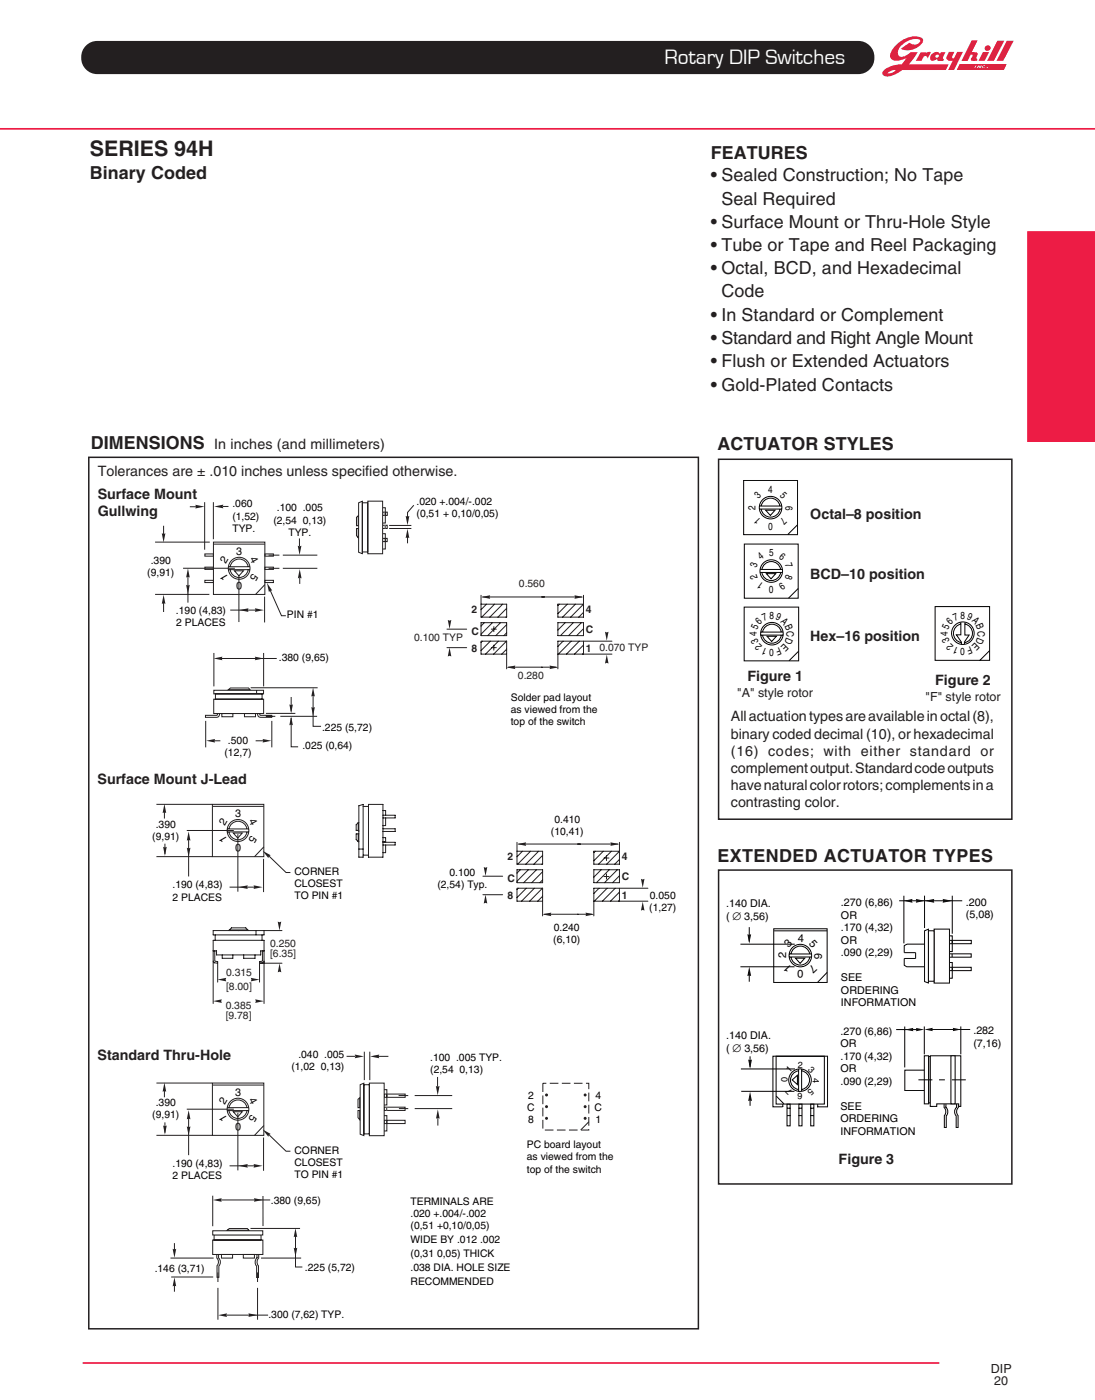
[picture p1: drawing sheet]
<svg xmlns="http://www.w3.org/2000/svg" width="216mm" height="276mm" viewBox="0 0 216 276" stroke-linecap="round" stroke-linejoin="round" font-family="sans-serif">
<g fill="#db1e3d">
<path d="M193.8 10.3h1.2l-.8 1.7h-1.3z"/>
<path d="M196.7 8h1.3l-2 4h-1.4z"/>
<path d="M198.5 8h1.4l-2.1 4h-1.3z"/>
<path d="M191.6 8h1.2l-1.2 2.3h.1a.68 .68 0 0 1 1 .5l-.1 .4a.46 .46 0 0 0 .1 .6l-.1 .2h-1.1l-.1-.3 .3-.5v-.4a.45 .45 0 0 0-.6 .5l-.3 .7h-1.2z"/>
<path d="M181.5 10.3h1v.2a.71 .71 0 0 1 1-.1l-.6 1.1-.2-.3-.3-.1-.3 .1-.4 .8h-1.1z"/>
<path d="M187.1 10.2h1.1l-.5 1 .2 .3 .3-.1 .5-1.2h1.2l-1.8 3.6h-1.1l.8-1.8h-.7a.65 .65 0 0 1-.5-.7z"/>
<path d="M189.2 12.6l-.6 1.2h9.3l.6-1.2zM192.4 12.9h.1l-.2 .5h-.2zM192.9 12.9h.1l.2 .3 .2-.3h.2l-.3 .5h-.2l-.1-.3-.2 .3h-.2zM193.7 13h.5l.1 .1-.3-.1-.2 .2 .1 .1 .3-.1-.5 .2zM194.6 13.2l.2 .1-.1 .1h-.1z"/>
<path d="M176.9 8.7a2.8 2.8 0 0 0-1.4 2.6 1.17 1.17 0 0 0 1.4 .7l1.9-.6-1 1.3a4.5 4.5 0 0 0-3.8 1.6 .91 .91 0 0 0 1.2 .8l1.2-.4 1.5-.9h8.6l.5-1.1h-7.8l1-1.3 .7-1.1h-1.3l-.9 .6-.7 .3h-.5a1.18 1.18 0 0 1 0-2 3.8 3.8 0 0 1 3.7-1.4l.2 .1a1.23 1.23 0 0 1-2.1 .5l-1.7 1.2a3.4 3.4 0 0 0 4.4-1.5v-.4a3.3 3.3 0 0 0-3.7 0zM174.9 14.5l.2-.2a1.98 1.98 0 0 1 1.5-.5l-.1 .2a1.88 1.88 0 0 1-1.6 .5z"/>
<path d="M183.6 10.8a.79 .79 0 0 0 .1 1.2l1.1-.4 .1 .4h1.1l.1-.3-.2-.4 .5-1h-.9l-.1 .3a1.09 1.09 0 0 0-1.8 .2zM184.4 11a.35 .35 0 0 1 .7 0 .35 .35 0 0 1-.7 0z"/>
<circle cx="194.8" cy="9.5" r=".56"/>
</g>
<path d="M17.1 9.1a2.9 2.9 0 0 1 2.1-.9h150a3.1 3.1 0 0 1 3 3.2 3.1 3.1 0 0 1-3 3.1h-150a3.1 3.1 0 0 1-2.8-2 3.1 3.1 0 0 1 .7-3.4z" fill-rule="evenodd" fill="#231f20"/>
<path d="M17.1 9.1a2.9 2.9 0 0 1 2.1-.9h150a3.1 3.1 0 0 1 3 3.2 3.1 3.1 0 0 1-3 3.1h-150a3.1 3.1 0 0 1-2.8-2 3.1 3.1 0 0 1 .7-3.4z" fill="none" stroke="#231f20" stroke-width=".34"/>
<path d="M202.6 45.7h13.3v41.4h-13.3z" fill-rule="evenodd" fill="#ed1c45" stroke="#ed1c45" stroke-width=".2"/>
<path d="M0 25.4h215.9M16.3 268.9h168.9" fill="none" stroke="#ed1c45" stroke-width=".34"/>
<g fill="none" stroke="#000" stroke-width=".2">
<path d="M184.4 119.7h10.7v10.6h-10.7zM150 125.3h4.4M150 124.7h4.3M154 124.7a1.87 1.87 0 0 0-1.8-1.5 1.87 1.87 0 0 0-1.8 1.5M154 125.3a1.87 1.87 0 0 1-1.8 1.6 1.87 1.87 0 0 1-1.9-1.6M189.4 122.8v2.5h-.8l1 1.4v.5M189.5 123.1a1.87 1.87 0 0 0-1.5 1.9 1.87 1.87 0 0 0 1.5 1.8M190.2 122.8v2.5h.9l-.9 1.4v.4M190.3 123.1a1.87 1.87 0 0 1 1.4 1.9 1.87 1.87 0 0 1-1.5 1.8M195.1 128.4l-1.9 1.9"/>
<circle cx="152.2" cy="125" r="2.22"/>
<circle cx="189.8" cy="124.9" r="2.22"/>
</g>
<path d="M151.2 125.5h1.9l-.9 1.1z" fill="#fff" stroke="#000" stroke-width=".2"/>
<g fill="none" stroke="#000" stroke-width=".2">
<path d="M149.9 112.9h4.4M149.9 112.4h4.3M153.9 112.3a1.87 1.87 0 0 0-1.9-1.5 1.87 1.87 0 0 0-1.8 1.5M153.9 113a1.87 1.87 0 0 1-1.8 1.5 1.87 1.87 0 0 1-1.9-1.5"/>
<circle cx="152.1" cy="112.7" r="2.22"/>
</g>
<path d="M151.1 113.2h1.8l-.9 1z" fill="#fff" stroke="#000" stroke-width=".2"/>
<path d="M146.8 107.3h10.6v10.7h-10.6z" fill="none" stroke="#000" stroke-width=".2"/>
<path d="M146.6 94.8h10.6v10.7h-10.6z" fill="#fff" stroke="#000" stroke-width=".2"/>
<g fill="none" stroke="#000" stroke-width=".2">
<path d="M149.8 99.8h4.2M153.8 99.8a1.87 1.87 0 0 0-1.9-1.5 1.87 1.87 0 0 0-1.8 1.5M146.7 119.8h10.8v10.6h-10.8zM149.7 100.4h4.4M153.8 100.5a1.87 1.87 0 0 1-1.9 1.5 1.87 1.87 0 0 1-1.8-1.5M157.2 103.5l-1.9 2M157.4 116.1l-1.9 1.9M157.5 128.5l-1.9 1.9"/>
<circle cx="151.9" cy="100.2" r="2.22"/>
</g>
<path d="M151 100.7h1.8l-.9 1z" fill="#fff" stroke="#000" stroke-width=".2"/>
<path d="M41.9 213.7h10.1v10.3h-10.1z" fill="#fff"/>
<g fill="none" stroke="#231f20" stroke-width=".2">
<path d="M41.9 213.7h10.1v10.3h-10.1zM44.8 219.1h4.3M44.8 218.5h4.2M48.7 218.5a1.8 1.8 0 0 0-1.8-1.5 1.8 1.8 0 0 0-1.8 1.5M48.7 219.1a1.8 1.8 0 0 1-1.8 1.6 1.8 1.8 0 0 1-1.8-1.6"/>
<circle cx="46.9" cy="218.8" r="2.15"/>
</g>
<path d="M46 219.4h1.8l-.9 .9z" fill="#fff"/>
<path d="M46 219.4h1.8l-.9 .9z" fill="none" stroke="#231f20" stroke-width=".2"/>
<path d="M107 213.7h9.1v9.3h-9.1z" fill="none" stroke="#231f20" stroke-width=".2" stroke-dasharray="1.7 .7 1.7 .7 1.7 .7" stroke-linecap="butt"/>
<g fill="#231f20">
<circle cx="115.4" cy="216" r=".29"/>
<circle cx="115.4" cy="218.3" r=".29"/>
<circle cx="115.4" cy="220.7" r=".29"/>
<circle cx="107.8" cy="216" r=".29"/>
<circle cx="107.8" cy="218.3" r=".29"/>
<circle cx="107.8" cy="220.7" r=".29"/>
</g>
<path d="M116.1 221.3l-1.6 1.7" fill="none" stroke="#231f20" stroke-width=".2"/>
<path d="M80 101.8l.3 .1 .4-.1-.4 1.8z" fill="#231f20"/>
<path d="M75.4 103.6h.9v.7h-.9z" fill="#fff"/>
<path d="M75.4 103.6h.9v.7h-.9z" fill="none" stroke="#231f20" stroke-width=".2"/>
<path d="M75.9 103.6v.7z" fill="#fff"/>
<path d="M75.9 103.6v.7" fill="none" stroke="#231f20" stroke-width=".2"/>
<path d="M75.4 106.2h.9v.7h-.9z" fill="#fff"/>
<path d="M75.4 106.2h.9v.7h-.9zM76 106.2v.6" fill="none" stroke="#231f20" stroke-width=".2"/>
<path d="M75.5 101h.9v.7h-.9z" fill="#fff"/>
<path d="M75.5 101h.9v.7h-.9z" fill="none" stroke="#231f20" stroke-width=".2"/>
<path d="M76 101.1v.6z" fill="#fff"/>
<path d="M75.3 105.3h.7v3h-.7zM75.3 100.2h.7v3h-.7zM76 101.1v.6" fill="none" stroke="#231f20" stroke-width=".2"/>
<path d="M72.5 98.9h2.9v10.4h-2.9z" fill="#fff"/>
<g fill="none" stroke="#231f20" stroke-width=".2">
<path d="M70.7 99.2l.7-.3v10.3l-.7-.2zM71.4 99.2h1.1v9.7h-1.1zM72.5 98.9h2.9v10.4h-2.9zM81.6 99.7l-1.2 1.4v1.5M53 112.1h2.1M53 109.5h2.1M55.8 112.1h6.8M55.8 109.5h6.8M59 106.2v1.6M59.1 114v1.2M76.7 103.7h4.4M76.7 104.3h4.4"/>
<path d="M80.4 105.8v1.4"/>
</g>
<g fill="#231f20">
<path d="M59.1 112.3l.4 1.8-.4-.1-.4 .1z"/>
<path d="M58.7 107.7l.4 .1 .3-.1-.3 1.8z"/>
<path d="M80.3 104.3l.4 1.9-.4-.2-.3 .2z"/>
</g>
<g fill="none" stroke="#231f20" stroke-width=".2">
<path d="M42.1 138h9.9v2.8h-9.9zM42.2 136.2h9.8v.7h-9.8zM42.2 128.8v6.6M42.5 136.9h9.2v1.1h-9.2zM50.6 136.2v.7M52 128.8v6.6M57.4 137.5v2.9M42.9 140.8l-.1 .3h-.1h-2.2v.4h2.4l.3-.4 .1-.3M43.7 140.8h2.2v.6h-2.2zM48.2 140.8h2.2v.6h-2.2zM51.2 140.8l.1 .3h.1h2.2v.4h-2.2a.6 .6 0 0 1-.6-.7M52.4 141.3h1.9"/>
<path d="M52.4 140.8h5.8M55.3 141.3h7.2M57.4 141.7v5.6h1.4"/>
</g>
<g fill="#231f20">
<path d="M57.4 141.3l.3 1.8-.3-.1-.4 .1z"/>
<path d="M57.1 139l.3 .1 .4-.1-.4 1.8z"/>
</g>
<path d="M43 129.9h11.6" fill="none" stroke="#231f20" stroke-width=".2"/>
<g fill="#231f20">
<path d="M42.1 129.9l1.7-.3-.1 .3 .1 .4z"/>
<path d="M50.2 129.6l1.8 .3-1.8 .4 .2-.4z"/>
</g>
<path d="M42.1 107h10.1v10.3h-10.1z" fill="#fff"/>
<path d="M30.6 107h10.8M30.6 117.3h10.7M32.3 103.7v2.1M32.3 118.6v2.2M37.1 113.4v5.5M42.1 107h10.1v10.3h-10.1zM47.1 112.8v9.9M52.2 117.7v5.1M52.2 115.4l-1.8 1.9" fill="none" stroke="#231f20" stroke-width=".2"/>
<g fill="#231f20">
<path d="M50.3 120l1.7 .4-1.7 .3 .1-.3z"/>
<path d="M47.2 120.4l1.8-.4-.2 .4 .2 .3z"/>
<path d="M37.1 112.1l.3 1.8-.3-.1-.4 .1z"/>
<path d="M36.7 115.4l.4 .1 .3-.1-.3 1.8z"/>
<path d="M32.3 117.3l.3 1.9-.3-.2-.4 .2z"/>
<path d="M31.9 105.2l.4 .2 .3-.2-.3 1.8z"/>
</g>
<path d="M42.2 107.4h10M53.1 116.2l2.4 5.3h.9" fill="none" stroke="#231f20" stroke-width=".2"/>
<path d="M52.6 115l1.1 1.5h-.4l-.3 .3z" fill="#231f20"/>
<path d="M40.6 142.2v5.3M53.6 142.2v5.3" fill="none" stroke="#231f20" stroke-width=".2"/>
<g fill="#231f20">
<path d="M40.7 146.2l1.7-.4-.1 .4 .1 .3z"/>
<path d="M51.8 145.8l1.7 .4-1.7 .3 .1-.3z"/>
</g>
<path d="M37.4 100h1.3M40.4 99.1v9.4M42.1 99.1v7.3M43.9 99.9h1.1M40.4 109.3h1.7v.4h-1.7zM40.4 111.9h1.7v.4h-1.7zM40.4 114.5h1.7v.4h-1.7zM52.2 109.3h1.7v.4h-1.7zM52.2 111.9h1.7v.4h-1.7zM52.2 114.5h1.7v.4h-1.7zM45.4 120.4h5.4" fill="none" stroke="#231f20" stroke-width=".2"/>
<g fill="#231f20">
<path d="M42.2 99.9l1.8-.3-.1 .3 .1 .4z"/>
<path d="M38.5 99.6l1.8 .4-1.8 .3 .2-.3z"/>
</g>
<path d="M42 146.2h1.4M50.4 146.2h2.1" fill="none" stroke="#231f20" stroke-width=".2"/>
<path d="M75.7 218.5h4.2v.6h-4.2z" fill="#fff"/>
<path d="M75.7 218.5h4.2v.6h-4.2z" fill="none" stroke="#231f20" stroke-width=".2"/>
<path d="M76.3 218.5v.6z" fill="#fff"/>
<path d="M76.2 218.5v.6" fill="none" stroke="#231f20" stroke-width=".2"/>
<path d="M75.7 221h4.2v.7h-4.2z" fill="#fff"/>
<path d="M75.7 221h4.2v.7h-4.2zM76.3 221v.7" fill="none" stroke="#231f20" stroke-width=".2"/>
<path d="M75.8 215.9h4.1v.6h-4.1z" fill="#fff"/>
<path d="M75.8 215.9h4.1v.6h-4.1z" fill="none" stroke="#231f20" stroke-width=".2"/>
<path d="M76.3 215.9v.6z" fill="#fff"/>
<path d="M75.6 215h.7v3h-.7zM76.3 215.9v.6M75.6 220.1h.7v3h-.7z" fill="none" stroke="#231f20" stroke-width=".2"/>
<path d="M72.8 213.7h2.9v10.4h-2.9z" fill="#fff"/>
<path d="M68.3 208.4h1.7M71 214l.7-.3v10.4l-.7-.3zM71.7 214h1.1v9.7h-1.1zM72.8 213.7h2.9v10.4h-2.9zM72.9 207.5v5.6M73.7 208.4h2.9" fill="none" stroke="#231f20" stroke-width=".2"/>
<g fill="#231f20">
<path d="M73 208.4l1.8-.3-.2 .3 .2 .4z"/>
<path d="M69.9 208.1l1.9 .3-1.9 .4 .2-.4z"/>
</g>
<path d="M30.8 213.7h11M32.4 214.9v1.6M36.8 218.8h9.3M46.9 219.6v11.3M71.8 207.5v5.6M30.8 224h11M32.5 221.5v2M52 224.4v6.6M52 222.1l-1.8 1.9" fill="none" stroke="#231f20" stroke-width=".2"/>
<g fill="#231f20">
<path d="M36.8 222.3l.4 .1 .3-.1-.3 1.8z"/>
<path d="M32.4 213.6l.4 1.8-.4-.1-.3 .1z"/>
<path d="M32.2 222.1l.3 .1 .4-.1-.4 1.8z"/>
</g>
<path d="M41.9 214.1h10.1M52.8 223.7l3.6 3.4h.9" fill="none" stroke="#231f20" stroke-width=".2"/>
<path d="M51.8 222.8l1.6 .9-.4 .2-.1 .4z" fill="#231f20"/>
<path d="M41.9 244.7h9.9v2.8h-9.9zM42.2 243.6h9.3v1.1h-9.3z" fill="none" stroke="#231f20" stroke-width=".2"/>
<path d="M41.9 242.8h9.9v.9h-9.9z" fill="#fff"/>
<path d="M41.9 235.9v6M51.8 236l.1 5.9M41.9 242.8h9.9v.9h-9.9zM48 247.5h2.2v.7h-2.2z" fill="none" stroke="#231f20" stroke-width=".2"/>
<path d="M42 236.8l1.7-.4-.1 .4 .1 .3z" fill="#231f20"/>
<path d="M42.7 247.5v.7a1.07 1.07 0 0 1 .1 1.5v2.3h.4v-2.2a1.08 1.08 0 0 0-.1-1.6v-.7M43.7 247.5h2.2v.7h-2.2zM50.7 247.5v.7a1.13 1.13 0 0 0-.1 1.6v2.2h.4v-2.2a1.11 1.11 0 0 1 0-1.6v-.7" fill="none" stroke="#231f20" stroke-width=".2"/>
<path d="M50.1 236.4l1.7 .4-1.7 .3 .1-.3z" fill="#231f20"/>
<path d="M43.6 236.8h9.7" fill="none" stroke="#231f20" stroke-width=".2"/>
<g fill="#231f20">
<path d="M34 246.4l.4 .1 .3-.1-.3 1.8z"/>
<path d="M43 259.5l1.8-.4-.2 .4 .2 .3z"/>
<path d="M49 259.1l1.7 .4-1.7 .3 .1-.3z"/>
</g>
<path d="M33.6 248.2h8.5M43 251.1v1.8M43 254.1v6.3M50.8 251.1v1.8M50.8 254.1v6.3M51.5 248.2h7.9" fill="none" stroke="#231f20" stroke-width=".2"/>
<path d="M34.4 252l.3 1.8-.3-.1-.4 .1z" fill="#231f20"/>
<path d="M33.8 252h8.2M44.6 259.5h8.3" fill="none" stroke="#231f20" stroke-width=".2"/>
<path d="M37.2 219l.3 1.8-.3-.1-.4 .1z" fill="#231f20"/>
<path d="M45.3 230h5.2" fill="none" stroke="#231f20" stroke-width=".2"/>
<g fill="#231f20">
<path d="M50 229.7l1.8 .3-1.8 .4 .1-.4z"/>
<path d="M47.1 230l1.8-.3-.2 .3 .2 .4z"/>
</g>
<path d="M37.2 220.4v7.5M34.4 245.3v1.8M34.4 253.1v1.8" fill="none" stroke="#231f20" stroke-width=".2"/>
<path d="M41.9 158.7h10.1v10.3h-10.1z" fill="#fff"/>
<g fill="none" stroke="#231f20" stroke-width=".2">
<path d="M41.9 158.7h10.1v10.3h-10.1zM44.8 164.1h4.3M44.8 163.6h4.2M48.7 163.5a1.8 1.8 0 0 0-1.8-1.5 1.8 1.8 0 0 0-1.8 1.5M48.7 164.2a1.8 1.8 0 0 1-1.8 1.5 1.8 1.8 0 0 1-1.8-1.5"/>
<circle cx="46.9" cy="163.9" r="2.15"/>
</g>
<path d="M46 164.4h1.8l-.9 1z" fill="#fff"/>
<path d="M30.8 158.7h11M32.4 159.9v1.6M30.8 169h11M32.5 166.5v2M36.8 163.9h9.3M46 164.4h1.8l-.9 1zM46.9 164.6v11.3M52 169.5v6.5M52 167.1l-1.8 1.9" fill="none" stroke="#231f20" stroke-width=".2"/>
<g fill="#231f20">
<path d="M36.8 167.3l.4 .1 .3-.1-.3 1.8z"/>
<path d="M32.4 158.6l.4 1.8-.4-.1-.3 .1z"/>
<path d="M32.2 167.1l.3 .1 .4-.1-.4 1.8z"/>
</g>
<path d="M41.9 159.1h10.1M52.8 168.7l3.6 3.5h.9" fill="none" stroke="#231f20" stroke-width=".2"/>
<g fill="#231f20">
<path d="M51.8 167.9l1.6 .8-.4 .2-.1 .4z"/>
<path d="M37.2 164l.3 1.9-.3-.2-.4 .2z"/>
</g>
<path d="M45.3 175h5.2" fill="none" stroke="#231f20" stroke-width=".2"/>
<g fill="#231f20">
<path d="M50 174.7l1.8 .3-1.8 .4 .1-.4z"/>
<path d="M47.1 175l1.8-.3-.2 .3 .2 .4z"/>
</g>
<path d="M37.2 165.4v7.5M78.6 216.2h1.9M78.7 218.7h1.8M81.8 218.7h7.4M81.8 216.2h7.4M86.3 212.5v1.9M86.3 220.6v1.5" fill="none" stroke="#231f20" stroke-width=".2"/>
<g fill="#231f20">
<path d="M86.3 218.9l.4 1.8-.4-.1-.3 .1z"/>
<path d="M85.9 214.3l.4 .1 .4-.1-.4 1.8z"/>
</g>
<g fill="none" stroke="#231f20" stroke-width=".2">
<path d="M45 112.4h4.3M45.1 111.8h4.1M48.9 111.8a1.8 1.8 0 0 0-1.8-1.5 1.8 1.8 0 0 0-1.7 1.5M48.9 112.4a1.8 1.8 0 0 1-1.7 1.5 1.8 1.8 0 0 1-1.8-1.5"/>
<circle cx="47.2" cy="112.1" r="2.15"/>
</g>
<path d="M46.2 112.6h1.8l-.9 1z" fill="#fff"/>
<path d="M36.1 112.1h10.2M46.2 112.6h1.8l-.9 1zM45 136.1l.4-.4h3.6l.3 .4zM49.4 135.7h13.2M61.7 136.9v6.4h1.6" fill="none" stroke="#231f20" stroke-width=".2"/>
<g fill="#231f20">
<path d="M61.7 135.7l.4 1.7-.4-.1-.3 .1z"/>
<path d="M54.8 181.8l.3 .2 .4-.2-.4 1.8z"/>
<path d="M55.1 190.1l.4 1.7-.4-.1-.3 .1z"/>
<path d="M42 197.5l1.7-.3-.1 .3 .1 .4z"/>
<path d="M50.3 197.2l1.8 .3-1.8 .4 .2-.4z"/>
<path d="M42.9 193.3l1.7-.4-.1 .4 .1 .3z"/>
<path d="M49.4 192.9l1.8 .4-1.8 .3 .2-.3z"/>
<path d="M61.4 139.5l.3 .2 .4-.2-.4 1.8z"/>
</g>
<path d="M70.3 102.1l.3-.3v1.9h-.3zM70.3 104.3h.3v1.8l-.3-.4zM70.6 216.9l.3-.3v2h-.3zM70.6 219.1h.3v1.8l-.3-.4zM44.8 242.7l.4-.3h3.6l.3 .3zM49.4 242.4h9.8M58.3 243.6v6.4h1.3" fill="none" stroke="#231f20" stroke-width=".2"/>
<g fill="#231f20">
<path d="M58.3 242.3l.3 1.8-.3-.1-.4 .1z"/>
<path d="M57.9 246.2l.4 .1 .3-.1-.3 1.8z"/>
</g>
<g fill="none" stroke="#231f20" stroke-width=".2">
<path d="M94.8 119.2h5.1v2.6h-5.1zM94.8 117.5v1.6M95.2 117.8h19.5M95.9 119.2l-1.1 1.1M97.5 119.2l-2.5 2.6M99.1 119.2l-2.5 2.6M110 119.2h5v2.6h-5zM110.3 119.2l-.3 .3M111.9 119.2l-1.9 1.9M113.5 119.2l-2.6 2.6M115 117.5v1.6M115 119.2l-2.5 2.6"/>
<path d="M88.1 124.1h3.9M88.1 127.8h3.9M94.8 126.5h5.1v2.6h-5.1zM94.8 122.9h5.1v2.5h-5.1zM95.1 126.5l-.3 .2M95.5 122.9l-.7 .6M96.7 126.5l-1.9 1.9M96.9 124.1h1M96.9 127.8h1M97.1 122.9l-2.3 2.2M97.4 123.6v1M97.4 127.3v1"/>
<path d="M98.3 126.5l-2.6 2.6M98.7 122.9l-2.5 2.5M99.9 126.5l-2.6 2.6M99.9 129.2v2.8M99.9 128.1l-1 1M99.9 124.9l-.6 .5M99.9 123.2l-2.1 2.2M99.9 121.6l-.1 .2M99.9 120l-1.7 1.8M100.2 131.6h9.5M110 122.9h5v2.5h-5zM110 126.5h5v2.6h-5z"/>
<path d="M110 129.2v2.8M111 126.5l-1 1M111.4 122.9l-1.4 1.4M112.6 126.5l-2.5 2.6M113 122.9l-2.5 2.5M114.2 126.5l-2.5 2.6M114.6 122.9l-2.5 2.5M115 128.9l-.1 .2M115 127.3l-1.7 1.8M115 124l-1.3 1.4M115 120.8l-.9 1M115.2 129.1h5.5"/>
<path d="M115.2 126.5h5.5M70.8 159l.8-.3v10.4h-.8zM71.6 159.1h1.1M72.7 158.7h2.8v10.4h-2.8zM75.5 159.9h.5v.9M70.6 166.1h.2M70.6 162.3l-.4 .4v1.1l.6 .1M70.6 162.3v1.5M70.6 164.5v1.6M70.6 162.3h.2M70.8 167.5h.8M70.8 164.5h-.6v1.1l.4 .5"/>
<path d="M71.6 168.7h1.1M75.5 165.3h.5v.9M75.5 163.5h2.4v.6h-2.4M75.5 166.2h2.4v.5h-2.4M75.5 160.8h2.4v.6h-2.4M75.5 166.1h.5M76 161.4v1.5h-.5M76 166.7v1.5h-.5M42 183.6h10.1v.9h-10.1zM42 189.8v8.2M42 187.6h.7v.8h8.7v-.8h.7M42.3 187.6v2l.6 .1v.3l-.7-.1-.2-.3v-4.1h10.1v4.1l-.2 .3-.7 .1v-.3l.5-.1v-2"/>
<path d="M42.4 184.5v1M42.9 189.9v3.9M43.8 188.4v.7h2.1v-.7M45.2 183.6v-.1h3.7v.1M45.2 183.5l.4-.4h2.9l.4 .4M48 188.4v.7h2.3v-.7M50.5 183.6v.9M51.2 189.9v3.9M51.4 190h4.2M51.7 184.5v1M52.1 189.8v8.2M52.2 183.6h3.4"/>
<circle cx="70.8" cy="164.1" r=".01"/>
<circle cx="47" cy="183.6" r=".01"/>
</g>
<g fill="#231f20">
<path d="M88.3 122.3l.3 .2 .4-.2-.4 1.8z"/>
<path d="M88.6 127.8l.4 1.7-.4-.1-.3 .1z"/>
<path d="M119.3 124.6l.3 .2 .4-.2-.4 1.8z"/>
<path d="M119.6 129.1l.4 1.8-.4-.1-.3 .1z"/>
<path d="M108.4 131.3l1.7 .4-1.7 .3 .1-.3z"/>
<path d="M113.3 117.4l1.7 .4-1.7 .4 .1-.4z"/>
<path d="M99.9 131.7l1.7-.4-.1 .4 .1 .3z"/>
<path d="M94.9 117.8l1.7-.4-.1 .4 .1 .4z"/>
</g>
<g fill="none" stroke="#231f20" stroke-width=".2">
<path d="M95.2 176.5h3.9M95.2 172.9h3.9M101.9 175.3h5.1v2.5h-5.1zM101.9 168h5.1v2.5h-5.1zM101.9 171.6h5.1v2.6h-5.1zM101.9 166.2v1.6M102.2 175.3l-.3 .2M102.3 166.5h19.5M102.6 171.6l-.7 .7M103 168l-1.1 1M103.8 175.3l-1.9 1.8M104.2 171.6l-2.3 2.3"/>
<path d="M104.6 168l-2.5 2.5M105.4 175.3l-2.6 2.5M105.8 171.6l-2.5 2.6M106.2 168l-2.5 2.5M107 175.3l-2.6 2.5M107 177.9v2.8M107 176.8l-1 1M107 173.6l-.6 .6M107 172l-2.2 2.2M107 170.4l-.1 .1M107 168.8l-1.7 1.7M117.1 168h5v2.5h-5z"/>
<path d="M117.1 171.6h5v2.6h-5zM117.1 175.3h5v2.5h-5zM117.1 177.9v2.8M117.4 168l-.3 .2M118.1 175.3l-1 1M118.5 171.6l-1.4 1.5M118.9 168l-1.8 1.8M119.1 169.3h1M119.1 172.9h1M119.6 168.8v1M119.6 172.4v1M119.7 175.3l-2.5 2.5"/>
<path d="M120.1 171.6l-2.5 2.6M120.5 168l-2.5 2.5M121.3 175.3l-2.5 2.5M121.7 171.6l-2.5 2.6M122.1 166.2v1.6M122.1 177.6l-.1 .2M122.1 176l-1.7 1.8M122.1 172.8l-1.3 1.4M122.1 169.6l-.9 .9M122.1 168l-2.5 2.5M122.2 177.8h5.5M122.2 175.3h5.5"/>
<path d="M107.3 180.4h9.5"/>
</g>
<g fill="#231f20">
<path d="M95.4 171.1l.3 .1 .4-.1-.4 1.7z"/>
<path d="M95.7 176.5l.4 1.8-.4-.2-.3 .2z"/>
<path d="M126.4 173.4l.3 .1 .4-.1-.4 1.8z"/>
<path d="M126.7 177.9l.4 1.8-.4-.2-.3 .2z"/>
<path d="M115.4 180.1l1.8 .3-1.8 .4 .2-.4z"/>
<path d="M120.4 166.2l1.7 .3-1.7 .4 .1-.4z"/>
<path d="M107 180.4l1.7-.3-.1 .3 .1 .4z"/>
<path d="M102 166.5l1.7-.3-.1 .3 .1 .4z"/>
</g>
<path d="M17.5 90.2h120.2v172h-120.2zM141.7 90.6h57.8v71h-57.8zM141.7 171.7h57.8v61.9h-57.8z" fill="none" stroke="#231f20" stroke-width=".3"/>
<g fill="#fff" stroke="#000" stroke-width=".2">
<path d="M152.6 183.3h10.5v10.5h-10.5z"/>
<path d="M153 208.4h9.5v9.4h-9.5z"/>
<path d="M178.4 211.1h6.7v4.1h-6.7z"/>
</g>
<path d="M183.2 203.1h8.1" fill="none" stroke="#000" stroke-width=".2"/>
<path d="M182.3 203.1l1.6-.3-.1 .3 .1 .4zM187.9 202.8l1.6 .3-1.6 .4 .1-.4z" fill="#000"/>
<g fill="#fff" stroke="#000" stroke-width=".2">
<path d="M182.2 208.3h.9v9.5h-.9z"/>
<path d="M183.1 208.5h.3v9.1h-.3z"/>
<path d="M183.4 208.3h6v10h-.4v-.5h-4.3v.5h-1.3z"/>
<path d="M187.5 208.3h.8v9.5h-.8z"/>
</g>
<path d="M176.7 203.1h4.2M178.4 202.5v8.1M181.1 213.1h2.7M182.2 202.5v5.5M185.2 213.1h1.1M187.7 213.1h2.7M189.4 202.5v5.5" fill="none" stroke="#000" stroke-width=".2"/>
<path d="M178.4 203.1l1.7-.3-.1 .3 .1 .4zM180.6 202.8l1.6 .3-1.6 .4 .1-.4z" fill="#000"/>
<g fill="#fff" stroke="#000" stroke-width=".2">
<path d="M187.2 188.2h4.3v.7h-4.3z"/>
<path d="M187.7 188.2v.6z"/>
<path d="M187.2 190.8h4.3v.7h-4.3z"/>
</g>
<path d="M187.8 190.8v.7" fill="none" stroke="#000" stroke-width=".2"/>
<g fill="#fff" stroke="#000" stroke-width=".2">
<path d="M187.2 185.5h4.3v.7h-4.3z"/>
<path d="M187.7 185.6v.6z"/>
</g>
<path d="M177.3 177.7h12.4M182.3 176.7v6.4M178.3 188v-1.4l.5-.3h6.4v4.4h-6.4l-.5-.3v-1.3M180.5 188v1.1M187.1 189.9h.7v3.1h-.7zM187.1 184.6h.7v3.1h-.7z" fill="none" stroke="#000" stroke-width=".2"/>
<path d="M178.2 177.7l1.7-.3-.1 .3 .1 .4zM182.3 177.7l1.9-.3-.1 .3 .1 .4z" fill="#000"/>
<g fill="#fff" stroke="#000" stroke-width=".2">
<path d="M184.2 183.3h3v10.7h-3z"/>
<path d="M183.1 183.6h1.1v10h-1.1z"/>
<path d="M182.3 183.6l.8-.3v10.6l-.8-.2z"/>
</g>
<g fill="none" stroke="#000" stroke-width=".2">
<path d="M187.8 176.7v7.5M147.7 182.9v2.9M147.7 192v1.7M152.6 183.7h10.5M155.6 188.8h4.4M155.6 188.2h4.3M159.6 188.2a1.87 1.87 0 0 0-1.8-1.5 1.87 1.87 0 0 0-1.8 1.5M159.7 188.8a1.87 1.87 0 0 1-1.9 1.6 1.87 1.87 0 0 1-1.8-1.6M163.1 191.9l-1.9 2M178.3 188h2.2M178.3 189.1h2.2M146.1 210.9h10.7"/>
<path d="M146.1 215.3h10.5M147.9 208.4v2.1M147.9 216.5v1.7M153.1 216.3l1.5 1.5M154.3 217.8v.6h-1.9v-10h10.8v10h-2v-.6M155.2 217.8h.6v4.3h-.6zM155.2 218.7h.6M157.5 218.7h.6M157.5 217.8h.6v4.3h-.6zM159.8 218.7h.7M159.9 217.8h.6v4.3h-.6zM186.1 217.8v.7a1.12 1.12 0 0 1 .1 1.6v2.4h.4v-2.4a1.15 1.15 0 0 0-.1-1.6v-.7"/>
<path d="M188.6 217.8v.7a1.15 1.15 0 0 0-.1 1.6v2.4h.4v-2.4a1.13 1.13 0 0 1 .1-1.6v-.7M155.2 220.1h.6M157.5 220.1h.6M159.8 220.1h.7"/>
<circle cx="157.8" cy="188.5" r="2.22"/>
</g>
<path d="M180.6 177.4l1.7 .3-1.7 .4 .1-.4zM185.9 177.4l1.8 .3-1.8 .4 .1-.4zM147.7 190.7l.4 1.9-.4-.2-.3 .2zM147.4 184.3l.3 .2 .4-.2-.4 1.9zM147.9 215.4l.4 1.8-.4-.1-.4 .1zM147.5 209.1l.4 .1 .4-.1-.4 1.8z" fill="#000"/>
<path d="M156.8 189.1h1.9l-.9 1z" fill="#fff" stroke="#000" stroke-width=".2"/>
<g fill="none" stroke="#000" stroke-width=".2">
<path d="M178.2 176.7v9.4M157.4 211.3a1.87 1.87 0 0 0-1.5 1.8 1.87 1.87 0 0 0 1.5 1.9M157.5 210.9v4.4M158.1 210.9v4.3M158.1 211.3a1.87 1.87 0 0 1 1.5 1.8 1.87 1.87 0 0 1-1.5 1.9"/>
<circle cx="157.7" cy="213.1" r="2.22"/>
</g>
<path d="M156.2 213.1l1-.9v1.8z" fill="#fff" stroke="#000" stroke-width=".2"/>
<path d="M146 186.3h10.7M146 190.7h10.7" fill="none" stroke="#000" stroke-width=".2"/>
<path d="M68.4 44.4h.2l.1 .1-.1 .1z" fill="#fff"/>
<text font-size="4.2" fill="#fff" x="131" y="12.6">Rotary DIP Switches</text>
<text font-size="4.2" fill="#231f20" x="17.7" y="30.8">SERIES 94H</text>
<g font-size="3.5" fill="#231f20">
<text x="17.7" y="35.3">Binary Coded</text>
<text x="140.1" y="31.3">FEATURES</text>
<text x="140.1" y="35.8">• Sealed Construction; No Tape</text>
<text x="142.2" y="40.4">Seal Required</text>
<text x="140.1" y="44.9">• Surface Mount or Thru-Hole Style</text>
<text x="140.1" y="49.6">• Tube or Tape and Reel Packaging</text>
<text x="140.1" y="54.1">• Octal, BCD, and Hexadecimal</text>
<text x="142.2" y="58.7">Code</text>
<text x="140.1" y="63.3">• In Standard or Complement</text>
<text x="140.1" y="67.9">• Standard and Right Angle Mount</text>
<text x="140.1" y="72.5">• Flush or Extended Actuators</text>
<text x="140.1" y="77.1">• Gold-Plated Contacts</text>
<text x="17.9" y="88.7">DIMENSIONS</text>
<text x="141.5" y="88.8">ACTUATOR STYLES</text>
<text x="141.5" y="170.2">EXTENDED ACTUATOR TYPES</text>
</g>
<g font-size="2.8" fill="#231f20">
<text x="42.2" y="88.7">In inches (and millimeters)</text>
<text x="19.3" y="93.9">Tolerances are ± .010 inches unless specified otherwise.</text>
<text x="19.3" y="98.5">Surface Mount</text>
<text x="19.3" y="101.9">Gullwing</text>
<text x="159.8" y="102.5">Octal–8 position</text>
<text x="159.8" y="114.2">BCD–10 position</text>
<text x="159.8" y="126.5">Hex–16 position</text>
<text x="147.4" y="134.4">Figure 1</text>
<text x="184.4" y="135.2">Figure 2</text>
<text x="144.1" y="142.3">All actuation types are available in octal (8),</text>
<text x="144.1" y="145.7">binary coded decimal (10), or hexadecimal</text>
<text x="144.1" y="149.1">(16) codes; with either standard or</text>
<text x="19.2" y="154.7">Surface Mount J-Lead</text>
<text x="144.1" y="152.5">complement output. Standard code outputs</text>
<text x="144.1" y="155.9">have natural color rotors; complements in a</text>
<text x="144.1" y="159.3">contrasting color.</text>
<text x="19.2" y="209.1">Standard Thru-Hole</text>
<text x="165.4" y="229.6">Figure 3</text>
</g>
<g font-size="2.5" fill="#231f20">
<text x="145.4" y="137.5">&quot;A&quot; style rotor</text>
<text x="182.5" y="138.3">&quot;F&quot; style rotor</text>
<text x="195.4" y="270.8">DIP</text>
<text x="196" y="273.3">20</text>
</g>
<g font-size="2.2">
<text x="157.3" y="185.8" transform="rotate(1 157.3 185.8)">4</text>
<text x="155" y="189.1" transform="rotate(-89 155 189.1)">2</text>
<text x="155.5" y="187" transform="rotate(-44 155.5 187)">3</text>
<text x="156.3" y="190.9" transform="rotate(-134 156.3 190.9)">1</text>
<text x="158.4" y="191.3" transform="rotate(-179 158.4 191.3)">0</text>
<text x="159.4" y="186.2" transform="rotate(46 159.4 186.2)">5</text>
<text x="160.2" y="190.1" transform="rotate(137 160.2 190.1)">7</text>
<text x="160.6" y="188" transform="rotate(91 160.6 188)">6</text>
</g>
<g font-size="2.1">
<text x="45.8" y="100.1">.060</text>
<text x="54.6" y="100.9">.100 .005</text>
<text x="82.1" y="99.6">.020 +.004/-.002</text>
<text x="45.8" y="102.5">(1,52)</text>
<text x="45.8" y="104.9">TYP.</text>
<text x="53.9" y="103.3">(2,54 0,13)</text>
<text x="56.9" y="105.7">TYP.</text>
<text x="82.1" y="102">(0,51 + 0,10/0,05)</text>
<text x="29" y="113.6">(9,91)</text>
<text x="29.7" y="111.2">.390</text>
<text x="44.6" y="111.3" transform="rotate(-60 44.6 111.3)">2</text>
<text x="45.1" y="114" transform="rotate(-120 45.1 114)">1</text>
<text x="46.6" y="109.4">3</text>
<text x="49.2" y="110.3" transform="rotate(60 49.2 110.3)">4</text>
<text x="49.8" y="113" transform="rotate(120 49.8 113)">5</text>
<text x="47.7" y="114.8" transform="rotate(180 47.7 114.8)">0</text>
<text x="34.7" y="121.1">.190 (4,83)</text>
<text x="34.8" y="123.5">2 PLACES</text>
<text x="56.6" y="121.9">PIN #1</text>
<text x="55" y="130.5">.380 (9,65)</text>
<text x="100.7" y="138.3">Solder pad layout</text>
<text x="100.7" y="140.7">as viewed from the</text>
<text x="100.7" y="143.1">top of the switch</text>
<text x="44.3" y="149.2">(12,7)</text>
<text x="44.9" y="146.8">.500</text>
<text x="59.6" y="147.8">.025 (0,64)</text>
<text x="63.5" y="144.2">.225 (5,72)</text>
<text x="46.4" y="161.2">3</text>
<text x="30" y="165.7">(9,91)</text>
<text x="30.7" y="163.3">.390</text>
<text x="44.3" y="163" transform="rotate(-60 44.3 163)">2</text>
<text x="44.9" y="165.7" transform="rotate(-120 44.9 165.7)">1</text>
<text x="47.5" y="166.6" transform="rotate(180 47.5 166.6)">0</text>
<text x="49" y="162" transform="rotate(60 49 162)">4</text>
<text x="49.6" y="164.7" transform="rotate(120 49.6 164.7)">5</text>
<text x="108.6" y="164.8">(10,41)</text>
<text x="109.3" y="162.4">0.410</text>
<text x="58.1" y="172.7">CORNER</text>
<text x="88.6" y="172.8">0.100</text>
<text x="34" y="175.3">.190 (4,83)</text>
<text x="34" y="177.7">2 PLACES</text>
<text x="58.1" y="175.1">CLOSEST</text>
<text x="58.1" y="177.5">TO PIN #1</text>
<text x="86.3" y="175.2">(2,54) Typ.</text>
<text x="128" y="179.7">(1,27)</text>
<text x="128.1" y="177.3">0.050</text>
<text x="143.2" y="179">.140 DIA.</text>
<text x="165.8" y="178.8">.270 (6,86)</text>
<text x="190.4" y="178.7">.200</text>
<text x="109.2" y="183.7">0.240</text>
<text x="143.2" y="181.5">( ∅ 3,56)</text>
<text x="165.8" y="181.3">OR</text>
<text x="165.8" y="183.7">.170 (4,32)</text>
<text x="190.4" y="181.2">(5,08)</text>
<text x="109.1" y="186.1">(6,10)</text>
<text x="165.8" y="186.2">OR</text>
<text x="165.8" y="188.7">.090 (2,29)</text>
<text x="165.8" y="193.6">SEE</text>
<text x="165.8" y="196.1">ORDERING</text>
<text x="165.8" y="198.6">INFORMATION</text>
<text x="58.8" y="208.8">.040 .005</text>
<text x="84.8" y="209.3">.100 .005 TYP.</text>
<text x="143.2" y="205">.140 DIA.</text>
<text x="143.2" y="207.5">( ∅ 3,56)</text>
<text x="165.7" y="204.1">.270 (6,86)</text>
<text x="165.7" y="206.6">OR</text>
<text x="165.7" y="209.1">.170 (4,32)</text>
<text x="191.9" y="204.1">.282</text>
<text x="191.9" y="206.5">(7,16)</text>
<text x="57.5" y="211.2">(1,02 0,13)</text>
<text x="84.8" y="211.7">(2,54 0,13)</text>
<text x="165.7" y="211.6">OR</text>
<text x="165.7" y="214">.090 (2,29)</text>
<text x="30" y="220.7">(9,91)</text>
<text x="30.7" y="218.3">.390</text>
<text x="44.3" y="218" transform="rotate(-60 44.3 218)">2</text>
<text x="44.9" y="220.7" transform="rotate(-120 44.9 220.7)">1</text>
<text x="46.4" y="216.1">3</text>
<text x="47.5" y="221.6" transform="rotate(180 47.5 221.6)">0</text>
<text x="49" y="217" transform="rotate(60 49 217)">4</text>
<text x="49.6" y="219.7" transform="rotate(120 49.6 219.7)">5</text>
<text x="103.9" y="219.2">C</text>
<text x="104.1" y="216.9">2</text>
<text x="104.1" y="221.5">8</text>
<text x="117.2" y="219.2">C</text>
<text x="117.4" y="216.9">4</text>
<text x="117.4" y="221.5">1</text>
<text x="165.7" y="219">SEE</text>
<text x="165.7" y="221.4">ORDERING</text>
<text x="58.1" y="227.6">CORNER</text>
<text x="103.9" y="226.5">PC board layout</text>
<text x="165.7" y="223.9">INFORMATION</text>
<text x="34" y="230.3">.190 (4,83)</text>
<text x="34" y="232.7">2 PLACES</text>
<text x="58.1" y="230">CLOSEST</text>
<text x="58.1" y="232.5">TO PIN #1</text>
<text x="103.9" y="228.9">as viewed from the</text>
<text x="103.9" y="231.3">top of the switch</text>
<text x="53.4" y="237.6">.380 (9,65)</text>
<text x="81" y="237.7">TERMINALS ARE</text>
<text x="81" y="240.1">.020 +.004/-.002</text>
<text x="81" y="242.5">(0,51 +0,10/0,05)</text>
<text x="81" y="245.3">WIDE BY .012 .002</text>
<text x="30.5" y="251">.146 (3,71)</text>
<text x="60.1" y="250.7">.225 (5,72)</text>
<text x="81" y="248">(0,31 0,05) THICK</text>
<text x="81" y="250.8">.038 DIA. HOLE SIZE</text>
<text x="81" y="253.5">RECOMMENDED</text>
<text x="52.9" y="260.1">.300 (7,62) TYP.</text>
</g>
<g font-size="2.1" fill="#231f20">
<text x="102.3" y="115.8">0.560</text>
<text x="93" y="121">2</text>
<text x="93" y="125.2">C</text>
<text x="115.5" y="121">4</text>
<text x="115.5" y="124.9">C</text>
<text x="81.7" y="126.4">0.100 TYP</text>
<text x="93" y="128.6">8</text>
<text x="115.5" y="128.6">1</text>
<text x="118.2" y="128.4">0.070 TYP</text>
<text x="102.1" y="133.9">0.280</text>
<text x="100.1" y="169.7">2</text>
<text x="100.1" y="174">C</text>
<text x="122.6" y="169.7">4</text>
<text x="122.6" y="173.7">C</text>
<text x="100.1" y="177.4">8</text>
<text x="122.6" y="177.4">1</text>
<text x="53.3" y="186.9">0.250</text>
<text x="53.3" y="188.9">[6.35]</text>
<text x="44.6" y="192.5">0.315</text>
<text x="44.6" y="195.3">[8.00]</text>
<text x="44.5" y="199.1">0.385</text>
<text x="44.5" y="201.1">[9.78]</text>
</g>
<g font-size="2">
<text x="149" y="100.6" transform="rotate(-90 149 100.6)">2</text>
<text x="149.5" y="98.4" transform="rotate(-45 149.5 98.4)">3</text>
<text x="151.5" y="97.3">4</text>
<text x="153.7" y="97.8" transform="rotate(45 153.7 97.8)">5</text>
<text x="154.3" y="101.9" transform="rotate(135 154.3 101.9)">7</text>
<text x="154.9" y="99.7" transform="rotate(90 154.9 99.7)">6</text>
<text x="150.2" y="102.6" transform="rotate(-135 150.2 102.6)">1</text>
<text x="152.4" y="103.1" transform="rotate(180 152.4 103.1)">0</text>
<text x="149.1" y="112.2" transform="rotate(-72 149.1 112.2)">3</text>
<text x="149.4" y="114" transform="rotate(-108 149.4 114)">2</text>
<text x="150" y="110.5" transform="rotate(-36 150 110.5)">4</text>
<text x="151.7" y="109.7">5</text>
<text x="153.5" y="110" transform="rotate(36 153.5 110)">6</text>
<text x="154.7" y="111.4" transform="rotate(72 154.7 111.4)">7</text>
<text x="155" y="113.2" transform="rotate(108 155 113.2)">8</text>
<text x="150.7" y="115.3" transform="rotate(-144 150.7 115.3)">1</text>
<text x="152.5" y="115.6" transform="rotate(-180 152.5 115.6)">0</text>
<text x="154.1" y="114.8" transform="rotate(144 154.1 114.8)">9</text>
<text x="149.2" y="125.5" transform="rotate(-90 149.2 125.5)">4</text>
<text x="149.3" y="124.4" transform="rotate(-67 149.3 124.4)">5</text>
<text x="149.8" y="123.3" transform="rotate(-45 149.8 123.3)">6</text>
<text x="150.6" y="122.5" transform="rotate(-22 150.6 122.5)">7</text>
<text x="151.7" y="122.1">8</text>
<text x="152.9" y="122.2" transform="rotate(22 152.9 122.2)">9</text>
<text x="153.8" y="122.6" transform="rotate(45 153.8 122.6)">A</text>
<text x="154.6" y="123.5" transform="rotate(67 154.6 123.5)">B</text>
<text x="155.1" y="125.7" transform="rotate(113 155.1 125.7)">D</text>
<text x="155.1" y="124.5" transform="rotate(90 155.1 124.5)">C</text>
<text x="186.9" y="125.4" transform="rotate(-90 186.9 125.4)">4</text>
<text x="186.9" y="124.3" transform="rotate(-67 186.9 124.3)">5</text>
<text x="187.4" y="123.2" transform="rotate(-45 187.4 123.2)">6</text>
<text x="188.3" y="122.4" transform="rotate(-22 188.3 122.4)">7</text>
<text x="189.4" y="122.1">8</text>
<text x="190.5" y="122.1" transform="rotate(22 190.5 122.1)">9</text>
<text x="191.5" y="122.5" transform="rotate(45 191.5 122.5)">A</text>
<text x="192.3" y="123.4" transform="rotate(67 192.3 123.4)">B</text>
<text x="192.7" y="125.6" transform="rotate(113 192.7 125.6)">D</text>
<text x="192.8" y="124.4" transform="rotate(90 192.8 124.4)">C</text>
<text x="149.6" y="126.6" transform="rotate(-112 149.6 126.6)">3</text>
<text x="150.4" y="127.5" transform="rotate(-135 150.4 127.5)">2</text>
<text x="151.4" y="128" transform="rotate(-158 151.4 128)">1</text>
<text x="152.6" y="128" transform="rotate(-180 152.6 128)">0</text>
<text x="153.7" y="127.6" transform="rotate(158 153.7 127.6)">F</text>
<text x="154.6" y="126.8" transform="rotate(135 154.6 126.8)">E</text>
<text x="187.3" y="126.5" transform="rotate(-112 187.3 126.5)">3</text>
<text x="188" y="127.4" transform="rotate(-135 188 127.4)">2</text>
<text x="189.1" y="127.9" transform="rotate(-158 189.1 127.9)">1</text>
<text x="190.3" y="127.9" transform="rotate(-180 190.3 127.9)">0</text>
<text x="191.4" y="127.5" transform="rotate(158 191.4 127.5)">F</text>
<text x="192.3" y="126.7" transform="rotate(135 192.3 126.7)">E</text>
</g>
<g font-size="1.8">
<text x="155.3" y="213.6" transform="rotate(-89 155.3 213.6)">0</text>
<text x="155.7" y="211.7" transform="rotate(-44 155.7 211.7)">1</text>
<text x="156.3" y="215.2" transform="rotate(-134 156.3 215.2)">7</text>
<text x="157.3" y="210.6" transform="rotate(1 157.3 210.6)">2</text>
<text x="158.2" y="215.6" transform="rotate(-179 158.2 215.6)">6</text>
<text x="159.2" y="211.1" transform="rotate(46 159.2 211.1)">3</text>
<text x="159.8" y="214.6" transform="rotate(136 159.8 214.6)">5</text>
<text x="160.3" y="212.7" transform="rotate(91 160.3 212.7)">4</text>
</g>
</svg>
